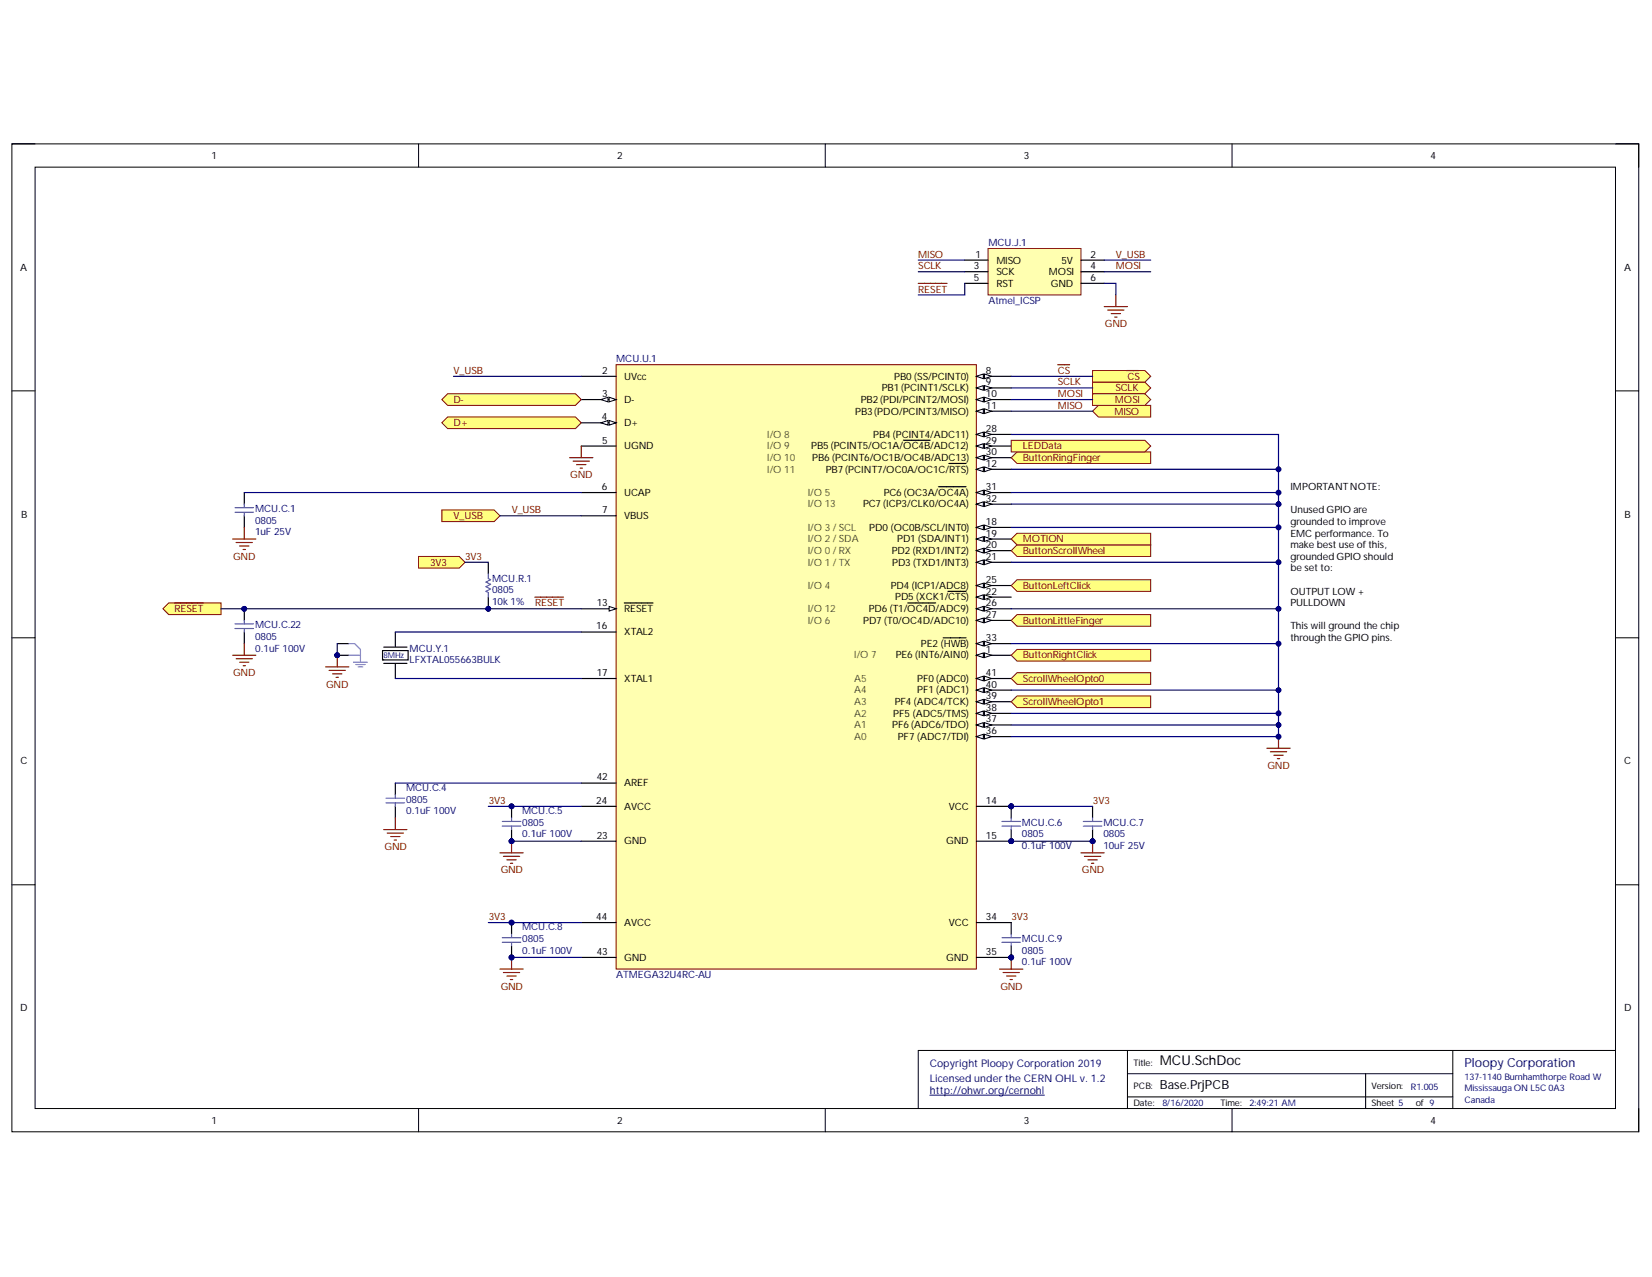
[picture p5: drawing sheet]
<svg xmlns="http://www.w3.org/2000/svg" width="279mm" height="216mm" viewBox="0 0 279 216" stroke-linecap="round" stroke-linejoin="round" font-family="sans-serif">
<path d="M2 24.3h275.2v167.1h-275.2z" fill="none" stroke="#000" stroke-width=".17"/>
<path d="M5.9 28.3h267.3v159.1h-267.3z" fill-rule="evenodd" fill="#fff"/>
<g fill="none" stroke="#000" stroke-width=".17">
<path d="M2 24.3h3.9M5.9 28.3h267.3v159.1h-267.3zM70.8 24.3v4M139.6 24.3v4M208.4 24.3v4M273.2 24.3h4v4M2 66.1h3.9M273.2 66.1h4M2 107.8h3.9M273.2 107.8h4M2 149.6h3.9M273.2 149.6h4"/>
<path d="M190.7 177.6v9.8M245.7 177.6v9.8M273.2 177.6h-117.9v9.8M70.8 187.4v4M139.6 187.4v4M190.7 181.5h55M190.7 185.5h55M208.4 187.4v4M231 181.5v5.9M277.2 187.4v4"/>
</g>
<path d="M157.3 185.2h19.3" fill="none" stroke="#000080" stroke-width=".17"/>
<circle cx="171" cy="136.3" r=".39" fill="#000080"/>
<circle cx="171" cy="136.3" r=".39" fill="none" stroke="#000080" stroke-width=".17"/>
<circle cx="171" cy="142.2" r=".39" fill="#000080"/>
<circle cx="171" cy="142.2" r=".39" fill="none" stroke="#000080" stroke-width=".17"/>
<circle cx="171" cy="161.9" r=".39" fill="#000080"/>
<circle cx="171" cy="161.9" r=".39" fill="none" stroke="#000080" stroke-width=".17"/>
<path d="M104.2 61.7h60.9v102.1h-60.9z" fill-rule="evenodd" fill="#ffffb0"/>
<path d="M104.2 61.7h60.9v102.1h-60.9z" fill="none" stroke="#800000" stroke-width=".17"/>
<path d="M165.1 110.8h5.9" fill="none" stroke="#000" stroke-width=".2"/>
<path d="M165.1 110.8l1.2-.4v.8z" fill="#f8fcff"/>
<path d="M165.1 110.8l1.2-.4v.8z" fill="none" stroke="#000" stroke-width=".17"/>
<path d="M166.5 110.4l1.2 .4-1.2 .4z" fill="#f8fcff"/>
<path d="M166.5 110.4l1.2 .4-1.2 .4z" fill="none" stroke="#000" stroke-width=".17"/>
<path d="M98.3 63.6h5.9M98.3 67.6h5.9" fill="none" stroke="#000" stroke-width=".2"/>
<path d="M103 67.2l1.2 .4-1.2 .3z" fill="#f8fcff"/>
<path d="M103 67.2l1.2 .4-1.2 .3z" fill="none" stroke="#000" stroke-width=".17"/>
<path d="M101.6 67.6l1.2-.4v.7z" fill="#f8fcff"/>
<path d="M101.6 67.6l1.2-.4v.7z" fill="none" stroke="#000" stroke-width=".17"/>
<path d="M98.3 71.5h5.9" fill="none" stroke="#000" stroke-width=".2"/>
<path d="M103 71.1l1.2 .4-1.2 .4z" fill="#f8fcff"/>
<path d="M103 71.1l1.2 .4-1.2 .4z" fill="none" stroke="#000" stroke-width=".17"/>
<path d="M101.6 71.5l1.2-.4v.8z" fill="#f8fcff"/>
<path d="M101.6 71.5l1.2-.4v.8z" fill="none" stroke="#000" stroke-width=".17"/>
<path d="M98.3 75.4h5.9M165.1 63.6h5.9M98.3 83.3h5.9M98.3 87.2h5.9" fill="none" stroke="#000" stroke-width=".2"/>
<path d="M165.1 63.6l1.2-.4v.8z" fill="#f8fcff"/>
<path d="M165.1 63.6l1.2-.4v.8z" fill="none" stroke="#000" stroke-width=".17"/>
<path d="M166.5 63.2l1.2 .4-1.2 .4z" fill="#f8fcff"/>
<path d="M166.5 63.2l1.2 .4-1.2 .4z" fill="none" stroke="#000" stroke-width=".17"/>
<path d="M165.1 65.6h5.9" fill="none" stroke="#000" stroke-width=".2"/>
<path d="M165.1 65.6l1.2-.4v.8z" fill="#f8fcff"/>
<path d="M165.1 65.6l1.2-.4v.8z" fill="none" stroke="#000" stroke-width=".17"/>
<path d="M166.5 65.2l1.2 .4-1.2 .4z" fill="#f8fcff"/>
<path d="M166.5 65.2l1.2 .4-1.2 .4z" fill="none" stroke="#000" stroke-width=".17"/>
<path d="M165.1 67.6h5.9" fill="none" stroke="#000" stroke-width=".2"/>
<path d="M165.1 67.6l1.2-.4v.7z" fill="#f8fcff"/>
<path d="M165.1 67.6l1.2-.4v.7z" fill="none" stroke="#000" stroke-width=".17"/>
<path d="M166.5 67.2l1.2 .4-1.2 .3z" fill="#f8fcff"/>
<path d="M166.5 67.2l1.2 .4-1.2 .3z" fill="none" stroke="#000" stroke-width=".17"/>
<path d="M165.1 69.5h5.9" fill="none" stroke="#000" stroke-width=".2"/>
<path d="M165.1 69.5l1.2-.4v.8z" fill="#f8fcff"/>
<path d="M165.1 69.5l1.2-.4v.8z" fill="none" stroke="#000" stroke-width=".17"/>
<path d="M166.5 69.1l1.2 .4-1.2 .4z" fill="#f8fcff"/>
<path d="M166.5 69.1l1.2 .4-1.2 .4z" fill="none" stroke="#000" stroke-width=".17"/>
<path d="M165.1 79.3h5.9" fill="none" stroke="#000" stroke-width=".2"/>
<path d="M165.1 79.3l1.2-.3v.7z" fill="#f8fcff"/>
<path d="M165.1 79.3l1.2-.3v.7z" fill="none" stroke="#000" stroke-width=".17"/>
<path d="M166.5 79l1.2 .3-1.2 .4z" fill="#f8fcff"/>
<path d="M166.5 79l1.2 .3-1.2 .4z" fill="none" stroke="#000" stroke-width=".17"/>
<path d="M160.5 78.4h2.9M98.3 102.9h5.9" fill="none" stroke="#000" stroke-width=".2"/>
<path d="M103 102.5l1.2 .4-1.2 .4z" fill="#f8fcff"/>
<path d="M103 102.5l1.2 .4-1.2 .4z" fill="none" stroke="#000" stroke-width=".17"/>
<path d="M105.6 101.9h4.8M165.1 136.3h5.9" fill="none" stroke="#000" stroke-width=".2"/>
<circle cx="171" cy="136.3" r=".39" fill="#000080"/>
<circle cx="171" cy="136.3" r=".39" fill="none" stroke="#000080" stroke-width=".17"/>
<path d="M165.1 142.2h5.9" fill="none" stroke="#000" stroke-width=".2"/>
<circle cx="171" cy="142.2" r=".39" fill="#000080"/>
<circle cx="171" cy="142.2" r=".39" fill="none" stroke="#000080" stroke-width=".17"/>
<path d="M165.1 89.2h5.9M98.3 106.9h5.9M98.3 114.7h5.9" fill="none" stroke="#000" stroke-width=".2"/>
<path d="M165.1 89.2l1.2-.4v.8z" fill="#f8fcff"/>
<path d="M165.1 89.2l1.2-.4v.8z" fill="none" stroke="#000" stroke-width=".17"/>
<path d="M166.5 88.8l1.2 .4-1.2 .4z" fill="#f8fcff"/>
<path d="M166.5 88.8l1.2 .4-1.2 .4z" fill="none" stroke="#000" stroke-width=".17"/>
<path d="M165.1 91.1h5.9" fill="none" stroke="#000" stroke-width=".2"/>
<path d="M165.1 91.1l1.2-.4v.8z" fill="#f8fcff"/>
<path d="M165.1 91.1l1.2-.4v.8z" fill="none" stroke="#000" stroke-width=".17"/>
<path d="M166.5 90.7l1.2 .4-1.2 .4z" fill="#f8fcff"/>
<path d="M166.5 90.7l1.2 .4-1.2 .4z" fill="none" stroke="#000" stroke-width=".17"/>
<path d="M165.1 93.1h5.9" fill="none" stroke="#000" stroke-width=".2"/>
<path d="M165.1 93.1l1.2-.4v.8z" fill="#f8fcff"/>
<path d="M165.1 93.1l1.2-.4v.8z" fill="none" stroke="#000" stroke-width=".17"/>
<path d="M166.5 92.7l1.2 .4-1.2 .4z" fill="#f8fcff"/>
<path d="M166.5 92.7l1.2 .4-1.2 .4z" fill="none" stroke="#000" stroke-width=".17"/>
<path d="M165.1 95.1h5.9" fill="none" stroke="#000" stroke-width=".2"/>
<path d="M165.1 95.1l1.2-.4v.8z" fill="#f8fcff"/>
<path d="M165.1 95.1l1.2-.4v.8z" fill="none" stroke="#000" stroke-width=".17"/>
<path d="M166.5 94.7l1.2 .4-1.2 .4z" fill="#f8fcff"/>
<path d="M166.5 94.7l1.2 .4-1.2 .4z" fill="none" stroke="#000" stroke-width=".17"/>
<path d="M165.1 101h5.9" fill="none" stroke="#000" stroke-width=".2"/>
<path d="M165.1 101l1.2-.4v.8z" fill="#f8fcff"/>
<path d="M165.1 101l1.2-.4v.8z" fill="none" stroke="#000" stroke-width=".17"/>
<path d="M166.5 100.6l1.2 .4-1.2 .4z" fill="#f8fcff"/>
<path d="M166.5 100.6l1.2 .4-1.2 .4z" fill="none" stroke="#000" stroke-width=".17"/>
<path d="M160.3 100h3.1M165.1 99h5.9M98.3 136.3h5.9M98.3 142.2h5.9" fill="none" stroke="#000" stroke-width=".2"/>
<path d="M165.1 99l1.2-.4v.8z" fill="#f8fcff"/>
<path d="M165.1 99l1.2-.4v.8z" fill="none" stroke="#000" stroke-width=".17"/>
<path d="M166.5 98.6l1.2 .4-1.2 .4z" fill="#f8fcff"/>
<path d="M166.5 98.6l1.2 .4-1.2 .4z" fill="none" stroke="#000" stroke-width=".17"/>
<path d="M165.1 102.9h5.9" fill="none" stroke="#000" stroke-width=".2"/>
<path d="M165.1 102.9l1.2-.4v.8z" fill="#f8fcff"/>
<path d="M165.1 102.9l1.2-.4v.8z" fill="none" stroke="#000" stroke-width=".17"/>
<path d="M166.5 102.5l1.2 .4-1.2 .4z" fill="#f8fcff"/>
<path d="M166.5 102.5l1.2 .4-1.2 .4z" fill="none" stroke="#000" stroke-width=".17"/>
<path d="M153.5 101.9h4.8M165.1 104.9h5.9" fill="none" stroke="#000" stroke-width=".2"/>
<path d="M165.1 104.9l1.2-.4v.8z" fill="#f8fcff"/>
<path d="M165.1 104.9l1.2-.4v.8z" fill="none" stroke="#000" stroke-width=".17"/>
<path d="M166.5 104.5l1.2 .4-1.2 .4z" fill="#f8fcff"/>
<path d="M166.5 104.5l1.2 .4-1.2 .4z" fill="none" stroke="#000" stroke-width=".17"/>
<path d="M165.1 73.4h5.9" fill="none" stroke="#000" stroke-width=".2"/>
<path d="M165.1 73.4l1.2-.3v.7z" fill="#f8fcff"/>
<path d="M165.1 73.4l1.2-.3v.7z" fill="none" stroke="#000" stroke-width=".17"/>
<path d="M166.5 73.1l1.2 .3-1.2 .4z" fill="#f8fcff"/>
<path d="M166.5 73.1l1.2 .3-1.2 .4z" fill="none" stroke="#000" stroke-width=".17"/>
<path d="M165.1 75.4h5.9" fill="none" stroke="#000" stroke-width=".2"/>
<path d="M165.1 75.4l1.2-.4v.8z" fill="#f8fcff"/>
<path d="M165.1 75.4l1.2-.4v.8z" fill="none" stroke="#000" stroke-width=".17"/>
<path d="M166.5 75l1.2 .4-1.2 .4z" fill="#f8fcff"/>
<path d="M166.5 75l1.2 .4-1.2 .4z" fill="none" stroke="#000" stroke-width=".17"/>
<path d="M152.8 74.4h4.5M165.1 77.4h5.9" fill="none" stroke="#000" stroke-width=".2"/>
<path d="M165.1 77.4l1.2-.4v.8z" fill="#f8fcff"/>
<path d="M165.1 77.4l1.2-.4v.8z" fill="none" stroke="#000" stroke-width=".17"/>
<path d="M166.5 77l1.2 .4-1.2 .4z" fill="#f8fcff"/>
<path d="M166.5 77l1.2 .4-1.2 .4z" fill="none" stroke="#000" stroke-width=".17"/>
<path d="M165.1 83.3h5.9" fill="none" stroke="#000" stroke-width=".2"/>
<path d="M165.1 83.3l1.2-.4v.8z" fill="#f8fcff"/>
<path d="M165.1 83.3l1.2-.4v.8z" fill="none" stroke="#000" stroke-width=".17"/>
<path d="M166.5 82.9l1.2 .4-1.2 .4z" fill="#f8fcff"/>
<path d="M166.5 82.9l1.2 .4-1.2 .4z" fill="none" stroke="#000" stroke-width=".17"/>
<path d="M158.7 82.3h4.7M165.1 85.2h5.9" fill="none" stroke="#000" stroke-width=".2"/>
<path d="M165.1 85.2l1.2-.4v.8z" fill="#f8fcff"/>
<path d="M165.1 85.2l1.2-.4v.8z" fill="none" stroke="#000" stroke-width=".17"/>
<path d="M166.5 84.8l1.2 .4-1.2 .4z" fill="#f8fcff"/>
<path d="M166.5 84.8l1.2 .4-1.2 .4z" fill="none" stroke="#000" stroke-width=".17"/>
<path d="M165.1 108.8h5.9" fill="none" stroke="#000" stroke-width=".2"/>
<path d="M165.1 108.8l1.2-.4v.8z" fill="#f8fcff"/>
<path d="M165.1 108.8l1.2-.4v.8z" fill="none" stroke="#000" stroke-width=".17"/>
<path d="M166.5 108.4l1.2 .4-1.2 .4z" fill="#f8fcff"/>
<path d="M166.5 108.4l1.2 .4-1.2 .4z" fill="none" stroke="#000" stroke-width=".17"/>
<path d="M159.5 107.8h3.9M165.1 156h5.9M165.1 161.9h5.9" fill="none" stroke="#000" stroke-width=".2"/>
<circle cx="171" cy="161.9" r=".39" fill="#000080"/>
<circle cx="171" cy="161.9" r=".39" fill="none" stroke="#000080" stroke-width=".17"/>
<path d="M165.1 124.5h5.9" fill="none" stroke="#000" stroke-width=".2"/>
<path d="M165.1 124.5l1.2-.4v.8z" fill="#f8fcff"/>
<path d="M165.1 124.5l1.2-.4v.8z" fill="none" stroke="#000" stroke-width=".17"/>
<path d="M166.5 124.1l1.2 .4-1.2 .4z" fill="#f8fcff"/>
<path d="M166.5 124.1l1.2 .4-1.2 .4z" fill="none" stroke="#000" stroke-width=".17"/>
<path d="M165.1 122.6h5.9" fill="none" stroke="#000" stroke-width=".2"/>
<path d="M165.1 122.6l1.2-.4v.8z" fill="#f8fcff"/>
<path d="M165.1 122.6l1.2-.4v.8z" fill="none" stroke="#000" stroke-width=".17"/>
<path d="M166.5 122.2l1.2 .4-1.2 .4z" fill="#f8fcff"/>
<path d="M166.5 122.2l1.2 .4-1.2 .4z" fill="none" stroke="#000" stroke-width=".17"/>
<path d="M165.1 120.6h5.9" fill="none" stroke="#000" stroke-width=".2"/>
<path d="M165.1 120.6l1.2-.4v.8z" fill="#f8fcff"/>
<path d="M165.1 120.6l1.2-.4v.8z" fill="none" stroke="#000" stroke-width=".17"/>
<path d="M166.5 120.2l1.2 .4-1.2 .4z" fill="#f8fcff"/>
<path d="M166.5 120.2l1.2 .4-1.2 .4z" fill="none" stroke="#000" stroke-width=".17"/>
<path d="M165.1 118.6h5.9" fill="none" stroke="#000" stroke-width=".2"/>
<path d="M165.1 118.6l1.2-.3v.7z" fill="#f8fcff"/>
<path d="M165.1 118.6l1.2-.3v.7z" fill="none" stroke="#000" stroke-width=".17"/>
<path d="M166.5 118.3l1.2 .3-1.2 .4z" fill="#f8fcff"/>
<path d="M166.5 118.3l1.2 .3-1.2 .4z" fill="none" stroke="#000" stroke-width=".17"/>
<path d="M165.1 116.7h5.9" fill="none" stroke="#000" stroke-width=".2"/>
<path d="M165.1 116.7l1.2-.4v.8z" fill="#f8fcff"/>
<path d="M165.1 116.7l1.2-.4v.8z" fill="none" stroke="#000" stroke-width=".17"/>
<path d="M166.5 116.3l1.2 .4-1.2 .4z" fill="#f8fcff"/>
<path d="M166.5 116.3l1.2 .4-1.2 .4z" fill="none" stroke="#000" stroke-width=".17"/>
<path d="M165.1 114.7h5.9" fill="none" stroke="#000" stroke-width=".2"/>
<path d="M165.1 114.7l1.2-.4v.8z" fill="#f8fcff"/>
<path d="M165.1 114.7l1.2-.4v.8z" fill="none" stroke="#000" stroke-width=".17"/>
<path d="M166.5 114.3l1.2 .4-1.2 .4z" fill="#f8fcff"/>
<path d="M166.5 114.3l1.2 .4-1.2 .4z" fill="none" stroke="#000" stroke-width=".17"/>
<path d="M98.3 132.4h5.9M98.3 156h5.9M98.3 161.9h5.9" fill="none" stroke="#000" stroke-width=".2"/>
<path d="M167.1 42h15.7v7.9h-15.7z" fill-rule="evenodd" fill="#ffffb0"/>
<path d="M167.1 42h15.7v7.9h-15.7z" fill="none" stroke="#800000" stroke-width=".17"/>
<path d="M163.2 44h3.9M163.2 45.9h3.9M163.2 47.9h3.9M182.8 44h4M182.8 45.9h4M182.8 47.9h4" fill="none" stroke="#000" stroke-width=".2"/>
<path d="M74.7 67.6l1-1h21.6l1 1-1 .9h-21.6z" fill-rule="evenodd" fill="#ffff80"/>
<path d="M74.7 67.6l1-1h21.6l1 1-1 .9h-21.6z" fill="none" stroke="#800000" stroke-width=".17"/>
<path d="M171 114.7l1-1h22.6v2h-22.6z" fill-rule="evenodd" fill="#ffff80"/>
<path d="M171 114.7l1-1h22.6v2h-22.6z" fill="none" stroke="#800000" stroke-width=".17"/>
<path d="M155.3 47.9h4.9M186.8 51.8h3.9M187.3 52.4h2.8M187.9 53h1.6M188.5 53.6h.4M188.7 49.9v1.9M96.3 77.4h4M96.9 78h2.8M97.5 78.6h1.6M98.1 79.1h.4M98.3 75.4v2" fill="none" stroke="#800000" stroke-width=".2"/>
<path d="M74.7 71.5l1-1h21.6l1 1-1 1h-21.6z" fill-rule="evenodd" fill="#ffff80"/>
<path d="M74.7 71.5l1-1h21.6l1 1-1 1h-21.6z" fill="none" stroke="#800000" stroke-width=".17"/>
<path d="M41.3 83.3v1.9M41.3 87.2v2" fill="none" stroke="#000" stroke-width=".2"/>
<path d="M39.7 86.6h3.2M39.7 85.8h3.2M41.3 85.2v.6M41.3 86.6v.6" fill="none" stroke="#009cca" stroke-width=".2"/>
<path d="M39.3 91.1h4M39.9 91.7h2.8M40.5 92.3h1.6M41.1 92.9h.4M41.3 89.2v1.9" fill="none" stroke="#800000" stroke-width=".2"/>
<path d="M74.7 86.2h8.9l1 1-1 1h-8.9z" fill-rule="evenodd" fill="#ffff80"/>
<path d="M74.7 86.2h8.9l1 1-1 1h-8.9z" fill="none" stroke="#800000" stroke-width=".17"/>
<path d="M184.8 64.6h8.8l1 1-1 1h-8.8z" fill-rule="evenodd" fill="#ffff80"/>
<path d="M184.8 64.6h8.8l1 1-1 1h-8.8z" fill="none" stroke="#800000" stroke-width=".17"/>
<path d="M184.8 69.5l1-1h8.8v2h-8.8z" fill-rule="evenodd" fill="#ffff80"/>
<path d="M184.8 69.5l1-1h8.8v2h-8.8z" fill="none" stroke="#800000" stroke-width=".17"/>
<path d="M184.8 62.6h8.8l1 1-1 1h-8.8z" fill-rule="evenodd" fill="#ffff80"/>
<path d="M184.8 62.6h8.8l1 1-1 1h-8.8z" fill="none" stroke="#800000" stroke-width=".17"/>
<path d="M190.5 62.6h2.1" fill="none" stroke="#800000" stroke-width=".2"/>
<path d="M184.8 66.6h8.8l1 1-1 .9h-8.8z" fill-rule="evenodd" fill="#ffff80"/>
<path d="M184.8 66.6h8.8l1 1-1 .9h-8.8z" fill="none" stroke="#800000" stroke-width=".17"/>
<path d="M178.9 61.7h2" fill="none" stroke="#800000" stroke-width=".2"/>
<circle cx="82.6" cy="102.9" r=".39" fill="#000080"/>
<circle cx="82.6" cy="102.9" r=".39" fill="none" stroke="#000080" stroke-width=".17"/>
<path d="M82.6 101v1.9" fill="none" stroke="#000" stroke-width=".2"/>
<circle cx="82.6" cy="102.9" r=".39" fill="#000080"/>
<circle cx="82.6" cy="102.9" r=".39" fill="none" stroke="#000080" stroke-width=".17"/>
<path d="M82.6 95.1v1.9" fill="none" stroke="#000" stroke-width=".2"/>
<path d="M82.6 97v.8l.4 .2-.8 .4 .8 .4-.8 .4 .8 .4-.8 .4 .4 .2v.8" fill="none" stroke="#009cca" stroke-width=".2"/>
<path d="M55.1 112.7h3.9M55.7 113.3h2.7M56.2 113.9h1.6M56.8 114.5h.4M57 110.8v1.9M90.4 101h4.9" fill="none" stroke="#800000" stroke-width=".2"/>
<circle cx="57" cy="110.8" r=".39" fill="#000080"/>
<circle cx="57" cy="110.8" r=".39" fill="none" stroke="#000080" stroke-width=".17"/>
<circle cx="57" cy="110.8" r=".39" fill="#000080"/>
<circle cx="57" cy="110.8" r=".39" fill="none" stroke="#000080" stroke-width=".17"/>
<path d="M57 110.8h2M64.7 110h4.3v1.6h-4.3zM64.9 109.4h3.9M64.9 112.2h3.9M66.9 106.9v2.4M66.9 112.3v2.4" fill="none" stroke="#000" stroke-width=".2"/>
<circle cx="57" cy="110.8" r=".39" fill="#000080"/>
<circle cx="57" cy="110.8" r=".39" fill="none" stroke="#000080" stroke-width=".17"/>
<path d="M57 108.8h2" fill="none" stroke="#000" stroke-width=".2"/>
<path d="M59 110.8h2M59 108.8h1l1 1v2.2M59.8 112h2.3M60.2 112.4h1.6M60.6 112.7h.8" fill="none" stroke="#4a86e8" stroke-width=".2"/>
<circle cx="171" cy="136.3" r=".39" fill="#000080"/>
<circle cx="171" cy="136.3" r=".39" fill="none" stroke="#000080" stroke-width=".17"/>
<circle cx="171" cy="142.2" r=".39" fill="#000080"/>
<circle cx="171" cy="142.2" r=".39" fill="none" stroke="#000080" stroke-width=".17"/>
<path d="M171 136.3v2" fill="none" stroke="#000" stroke-width=".2"/>
<circle cx="171" cy="136.3" r=".39" fill="#000080"/>
<circle cx="171" cy="136.3" r=".39" fill="none" stroke="#000080" stroke-width=".17"/>
<path d="M171 140.3v1.9" fill="none" stroke="#000" stroke-width=".2"/>
<circle cx="171" cy="142.2" r=".39" fill="#000080"/>
<circle cx="171" cy="142.2" r=".39" fill="none" stroke="#000080" stroke-width=".17"/>
<path d="M169.5 139.7h3.1M169.5 138.9h3.1M171 138.3v.6M171 139.7v.6" fill="none" stroke="#009cca" stroke-width=".2"/>
<circle cx="184.8" cy="142.2" r=".39" fill="#000080"/>
<circle cx="184.8" cy="142.2" r=".39" fill="none" stroke="#000080" stroke-width=".17"/>
<path d="M184.8 136.3v2M184.8 140.3v1.9" fill="none" stroke="#000" stroke-width=".2"/>
<circle cx="184.8" cy="142.2" r=".39" fill="#000080"/>
<circle cx="184.8" cy="142.2" r=".39" fill="none" stroke="#000080" stroke-width=".17"/>
<path d="M183.2 139.7h3.2M183.2 138.9h3.2M184.8 138.3v.6M184.8 139.7v.6" fill="none" stroke="#009cca" stroke-width=".2"/>
<path d="M182.8 144.2h4M183.4 144.8h2.8M184 145.4h1.6M184.6 146h.4M184.8 142.2v2" fill="none" stroke="#800000" stroke-width=".2"/>
<circle cx="184.8" cy="142.2" r=".39" fill="#000080"/>
<circle cx="184.8" cy="142.2" r=".39" fill="none" stroke="#000080" stroke-width=".17"/>
<path d="M84.6 163.8h3.9M85.1 164.4h2.8M85.7 165h1.6M86.3 165.6h.4M86.5 161.9v1.9" fill="none" stroke="#800000" stroke-width=".2"/>
<circle cx="86.5" cy="161.9" r=".39" fill="#000080"/>
<circle cx="86.5" cy="161.9" r=".39" fill="none" stroke="#000080" stroke-width=".17"/>
<circle cx="86.5" cy="136.3" r=".39" fill="#000080"/>
<circle cx="86.5" cy="136.3" r=".39" fill="none" stroke="#000080" stroke-width=".17"/>
<circle cx="86.5" cy="142.2" r=".39" fill="#000080"/>
<circle cx="86.5" cy="142.2" r=".39" fill="none" stroke="#000080" stroke-width=".17"/>
<path d="M86.5 136.3v2" fill="none" stroke="#000" stroke-width=".2"/>
<circle cx="86.5" cy="136.3" r=".39" fill="#000080"/>
<circle cx="86.5" cy="136.3" r=".39" fill="none" stroke="#000080" stroke-width=".17"/>
<path d="M86.5 140.3v1.9" fill="none" stroke="#000" stroke-width=".2"/>
<circle cx="86.5" cy="142.2" r=".39" fill="#000080"/>
<circle cx="86.5" cy="142.2" r=".39" fill="none" stroke="#000080" stroke-width=".17"/>
<path d="M84.9 139.7h3.2M84.9 138.9h3.2M86.5 138.3v.6M86.5 139.7v.6" fill="none" stroke="#009cca" stroke-width=".2"/>
<path d="M84.6 144.2h3.9M85.1 144.8h2.8M85.7 145.4h1.6M86.3 146h.4M86.5 142.2v2" fill="none" stroke="#800000" stroke-width=".2"/>
<circle cx="86.5" cy="142.2" r=".39" fill="#000080"/>
<circle cx="86.5" cy="142.2" r=".39" fill="none" stroke="#000080" stroke-width=".17"/>
<circle cx="86.5" cy="156" r=".39" fill="#000080"/>
<circle cx="86.5" cy="156" r=".39" fill="none" stroke="#000080" stroke-width=".17"/>
<circle cx="86.5" cy="161.9" r=".39" fill="#000080"/>
<circle cx="86.5" cy="161.9" r=".39" fill="none" stroke="#000080" stroke-width=".17"/>
<path d="M86.5 156v1.9" fill="none" stroke="#000" stroke-width=".2"/>
<circle cx="86.5" cy="156" r=".39" fill="#000080"/>
<circle cx="86.5" cy="156" r=".39" fill="none" stroke="#000080" stroke-width=".17"/>
<path d="M86.5 159.9v2" fill="none" stroke="#000" stroke-width=".2"/>
<circle cx="86.5" cy="161.9" r=".39" fill="#000080"/>
<circle cx="86.5" cy="161.9" r=".39" fill="none" stroke="#000080" stroke-width=".17"/>
<path d="M84.9 159.3h3.2M84.9 158.5h3.2M86.5 157.9v.6M86.5 159.3v.6" fill="none" stroke="#009cca" stroke-width=".2"/>
<path d="M169.1 163.8h3.9M169.7 164.4h2.7M170.2 165h1.6M170.8 165.6h.4M171 161.9v1.9" fill="none" stroke="#800000" stroke-width=".2"/>
<circle cx="171" cy="161.9" r=".39" fill="#000080"/>
<circle cx="171" cy="161.9" r=".39" fill="none" stroke="#000080" stroke-width=".17"/>
<circle cx="171" cy="161.9" r=".39" fill="#000080"/>
<circle cx="171" cy="161.9" r=".39" fill="none" stroke="#000080" stroke-width=".17"/>
<path d="M171 156v1.9M171 159.9v2" fill="none" stroke="#000" stroke-width=".2"/>
<circle cx="171" cy="161.9" r=".39" fill="#000080"/>
<circle cx="171" cy="161.9" r=".39" fill="none" stroke="#000080" stroke-width=".17"/>
<path d="M65.3 135.7h3.1M65.3 135h3.1M66.9 134.4v.6M66.9 135.7v.6M169.5 159.3h3.1M169.5 158.5h3.1M171 157.9v.6M171 159.3v.6" fill="none" stroke="#009cca" stroke-width=".2"/>
<path d="M66.9 132.4v2M66.9 136.3v2" fill="none" stroke="#000" stroke-width=".2"/>
<path d="M66.9 138.3v2M64.9 140.3h3.9M65.5 140.8h2.7M66.1 141.4h1.5M66.7 142h.4" fill="none" stroke="#800000" stroke-width=".2"/>
<path d="M218.2 81.3h19.7v33.4h-19.7z" fill-rule="evenodd" fill="#fff"/>
<path d="M218.2 81.3h19.7v33.4h-19.7z" fill="none" stroke="#fff" stroke-width=".17"/>
<path d="M171 93.1l1-1h22.6v2h-22.6z" fill-rule="evenodd" fill="#ffff80"/>
<path d="M171 93.1l1-1h22.6v2h-22.6z" fill="none" stroke="#800000" stroke-width=".17"/>
<path d="M171 99l1-1h22.6v2h-22.6z" fill-rule="evenodd" fill="#ffff80"/>
<path d="M171 99l1-1h22.6v2h-22.6z" fill="none" stroke="#800000" stroke-width=".17"/>
<path d="M171 118.6l1-.9h22.6v1.9h-22.6z" fill-rule="evenodd" fill="#ffff80"/>
<path d="M171 118.6l1-.9h22.6v1.9h-22.6z" fill="none" stroke="#800000" stroke-width=".17"/>
<path d="M70.8 94.1h6.9l1 1-1 .9h-6.9z" fill-rule="evenodd" fill="#ffff80"/>
<path d="M70.8 94.1h6.9l1 1-1 .9h-6.9z" fill="none" stroke="#800000" stroke-width=".17"/>
<path d="M214.3 126.5h3.9M214.9 127.1h2.7M215.4 127.7h1.6M216 128.3h.4M216.2 124.5v2" fill="none" stroke="#800000" stroke-width=".2"/>
<circle cx="216.2" cy="124.5" r=".39" fill="#000080"/>
<circle cx="216.2" cy="124.5" r=".39" fill="none" stroke="#000080" stroke-width=".17"/>
<path d="M171 104.9l1-1h22.6v2h-22.6z" fill-rule="evenodd" fill="#ffff80"/>
<path d="M171 104.9l1-1h22.6v2h-22.6z" fill="none" stroke="#800000" stroke-width=".17"/>
<path d="M171 110.8l1-1h22.6v2h-22.6z" fill-rule="evenodd" fill="#ffff80"/>
<path d="M171 110.8l1-1h22.6v2h-22.6z" fill="none" stroke="#800000" stroke-width=".17"/>
<path d="M28.5 101.9h8.9v2h-8.9l-.9-1z" fill-rule="evenodd" fill="#ffff80"/>
<path d="M28.5 101.9h8.9v2h-8.9l-.9-1z" fill="none" stroke="#800000" stroke-width=".17"/>
<path d="M29.5 101.9h4.9" fill="none" stroke="#800000" stroke-width=".2"/>
<circle cx="41.3" cy="102.9" r=".39" fill="#000080"/>
<circle cx="41.3" cy="102.9" r=".39" fill="none" stroke="#000080" stroke-width=".17"/>
<path d="M41.3 102.9v2" fill="none" stroke="#000" stroke-width=".2"/>
<circle cx="41.3" cy="102.9" r=".39" fill="#000080"/>
<circle cx="41.3" cy="102.9" r=".39" fill="none" stroke="#000080" stroke-width=".17"/>
<path d="M41.3 106.9v1.9" fill="none" stroke="#000" stroke-width=".2"/>
<path d="M39.7 106.3h3.2M39.7 105.5h3.2M41.3 104.9v.6M41.3 106.3v.6" fill="none" stroke="#009cca" stroke-width=".2"/>
<path d="M39.3 110.8h4M39.9 111.4h2.8M40.5 112h1.6M41.1 112.6h.4M41.3 108.8v2" fill="none" stroke="#800000" stroke-width=".2"/>
<path d="M171 91.1l1-.9h22.6v1.9h-22.6z" fill-rule="evenodd" fill="#ffff80"/>
<path d="M171 91.1l1-.9h22.6v1.9h-22.6z" fill="none" stroke="#800000" stroke-width=".17"/>
<g fill="none" stroke="#000080" stroke-width=".2">
<path d="M155.3 44h7.9M155.3 45.9h7.9M163.2 47.9v2h-7.9M186.8 47.9h1.9v2M186.8 44h7.8M186.8 45.9h7.8M76.7 63.6h21.6M171 63.6h13.8M171 65.6h13.8M171 67.6h13.8M171 69.5h13.8M41.3 83.3h57"/>
<path d="M78.7 95.1h3.9M84.6 87.2h13.7M37.4 102.9h60.9"/>
</g>
<circle cx="82.6" cy="102.9" r=".39" fill="#000080"/>
<circle cx="82.6" cy="102.9" r=".39" fill="none" stroke="#000080" stroke-width=".17"/>
<circle cx="41.3" cy="102.9" r=".39" fill="#000080"/>
<circle cx="41.3" cy="102.9" r=".39" fill="none" stroke="#000080" stroke-width=".17"/>
<path d="M57 108.8v2" fill="none" stroke="#000080" stroke-width=".2"/>
<circle cx="57" cy="110.8" r=".39" fill="#000080"/>
<circle cx="57" cy="110.8" r=".39" fill="none" stroke="#000080" stroke-width=".17"/>
<path d="M171 142.2h13.8" fill="none" stroke="#000080" stroke-width=".2"/>
<circle cx="184.8" cy="142.2" r=".39" fill="#000080"/>
<circle cx="184.8" cy="142.2" r=".39" fill="none" stroke="#000080" stroke-width=".17"/>
<circle cx="171" cy="142.2" r=".39" fill="#000080"/>
<circle cx="171" cy="142.2" r=".39" fill="none" stroke="#000080" stroke-width=".17"/>
<path d="M171 136.3h13.8" fill="none" stroke="#000080" stroke-width=".2"/>
<circle cx="171" cy="136.3" r=".39" fill="#000080"/>
<circle cx="171" cy="136.3" r=".39" fill="none" stroke="#000080" stroke-width=".17"/>
<path d="M82.6 136.3h15.7" fill="none" stroke="#000080" stroke-width=".2"/>
<circle cx="86.5" cy="136.3" r=".39" fill="#000080"/>
<circle cx="86.5" cy="136.3" r=".39" fill="none" stroke="#000080" stroke-width=".17"/>
<path d="M86.5 142.2h11.8" fill="none" stroke="#000080" stroke-width=".2"/>
<circle cx="86.5" cy="142.2" r=".39" fill="#000080"/>
<circle cx="86.5" cy="142.2" r=".39" fill="none" stroke="#000080" stroke-width=".17"/>
<path d="M82.6 156h15.7" fill="none" stroke="#000080" stroke-width=".2"/>
<circle cx="86.5" cy="156" r=".39" fill="#000080"/>
<circle cx="86.5" cy="156" r=".39" fill="none" stroke="#000080" stroke-width=".17"/>
<path d="M86.5 161.9h11.8" fill="none" stroke="#000080" stroke-width=".2"/>
<circle cx="86.5" cy="161.9" r=".39" fill="#000080"/>
<circle cx="86.5" cy="161.9" r=".39" fill="none" stroke="#000080" stroke-width=".17"/>
<path d="M66.9 114.7h31.4M66.9 106.9h31.4M66.9 132.4h31.4M171 122.6h45.2" fill="none" stroke="#000080" stroke-width=".2"/>
<circle cx="216.2" cy="122.6" r=".39" fill="#000080"/>
<circle cx="216.2" cy="122.6" r=".39" fill="none" stroke="#000080" stroke-width=".17"/>
<path d="M171 120.6h45.2" fill="none" stroke="#000080" stroke-width=".2"/>
<circle cx="216.2" cy="120.6" r=".39" fill="#000080"/>
<circle cx="216.2" cy="120.6" r=".39" fill="none" stroke="#000080" stroke-width=".17"/>
<path d="M171 116.7h45.2" fill="none" stroke="#000080" stroke-width=".2"/>
<circle cx="216.2" cy="116.7" r=".39" fill="#000080"/>
<circle cx="216.2" cy="116.7" r=".39" fill="none" stroke="#000080" stroke-width=".17"/>
<path d="M171 108.8h45.2" fill="none" stroke="#000080" stroke-width=".2"/>
<circle cx="216.2" cy="108.8" r=".39" fill="#000080"/>
<circle cx="216.2" cy="108.8" r=".39" fill="none" stroke="#000080" stroke-width=".17"/>
<path d="M171 102.9h45.2" fill="none" stroke="#000080" stroke-width=".2"/>
<circle cx="216.2" cy="102.9" r=".39" fill="#000080"/>
<circle cx="216.2" cy="102.9" r=".39" fill="none" stroke="#000080" stroke-width=".17"/>
<path d="M171 95.1h45.2" fill="none" stroke="#000080" stroke-width=".2"/>
<circle cx="216.2" cy="95.1" r=".39" fill="#000080"/>
<circle cx="216.2" cy="95.1" r=".39" fill="none" stroke="#000080" stroke-width=".17"/>
<path d="M171 85.2h45.2" fill="none" stroke="#000080" stroke-width=".2"/>
<circle cx="216.2" cy="85.2" r=".39" fill="#000080"/>
<circle cx="216.2" cy="85.2" r=".39" fill="none" stroke="#000080" stroke-width=".17"/>
<path d="M171 73.5h45.2v5.8h-45.2" fill="none" stroke="#000080" stroke-width=".2"/>
<circle cx="216.2" cy="79.3" r=".39" fill="#000080"/>
<circle cx="216.2" cy="79.3" r=".39" fill="none" stroke="#000080" stroke-width=".17"/>
<path d="M216.2 79.3v4" fill="none" stroke="#000080" stroke-width=".2"/>
<circle cx="216.2" cy="83.3" r=".39" fill="#000080"/>
<circle cx="216.2" cy="83.3" r=".39" fill="none" stroke="#000080" stroke-width=".17"/>
<circle cx="216.2" cy="79.3" r=".39" fill="#000080"/>
<circle cx="216.2" cy="79.3" r=".39" fill="none" stroke="#000080" stroke-width=".17"/>
<path d="M171 83.3h45.2v1.9" fill="none" stroke="#000080" stroke-width=".2"/>
<circle cx="216.2" cy="83.3" r=".39" fill="#000080"/>
<circle cx="216.2" cy="83.3" r=".39" fill="none" stroke="#000080" stroke-width=".17"/>
<circle cx="216.2" cy="85.2" r=".39" fill="#000080"/>
<circle cx="216.2" cy="85.2" r=".39" fill="none" stroke="#000080" stroke-width=".17"/>
<path d="M171 89.2h45.2" fill="none" stroke="#000080" stroke-width=".2"/>
<circle cx="216.2" cy="89.2" r=".39" fill="#000080"/>
<circle cx="216.2" cy="89.2" r=".39" fill="none" stroke="#000080" stroke-width=".17"/>
<path d="M171 77.4l1-1h22.6v2h-22.6z" fill-rule="evenodd" fill="#ffff80"/>
<path d="M171 77.4l1-1h22.6v2h-22.6z" fill="none" stroke="#800000" stroke-width=".17"/>
<path d="M171 74.4h22.6l1 1-1 1h-22.6z" fill-rule="evenodd" fill="#ffff80"/>
<path d="M171 74.4h22.6l1 1-1 1h-22.6z" fill="none" stroke="#800000" stroke-width=".17"/>
<path d="M216.2 85.2v39.3h-45.2" fill="none" stroke="#000080" stroke-width=".2"/>
<circle cx="216.2" cy="124.5" r=".39" fill="#000080"/>
<circle cx="216.2" cy="124.5" r=".39" fill="none" stroke="#000080" stroke-width=".17"/>
<circle cx="216.2" cy="122.6" r=".39" fill="#000080"/>
<circle cx="216.2" cy="122.6" r=".39" fill="none" stroke="#000080" stroke-width=".17"/>
<circle cx="216.2" cy="120.6" r=".39" fill="#000080"/>
<circle cx="216.2" cy="120.6" r=".39" fill="none" stroke="#000080" stroke-width=".17"/>
<circle cx="216.2" cy="116.7" r=".39" fill="#000080"/>
<circle cx="216.2" cy="116.7" r=".39" fill="none" stroke="#000080" stroke-width=".17"/>
<circle cx="216.2" cy="108.8" r=".39" fill="#000080"/>
<circle cx="216.2" cy="108.8" r=".39" fill="none" stroke="#000080" stroke-width=".17"/>
<circle cx="216.2" cy="102.9" r=".39" fill="#000080"/>
<circle cx="216.2" cy="102.9" r=".39" fill="none" stroke="#000080" stroke-width=".17"/>
<circle cx="216.2" cy="95.1" r=".39" fill="#000080"/>
<circle cx="216.2" cy="95.1" r=".39" fill="none" stroke="#000080" stroke-width=".17"/>
<circle cx="216.2" cy="89.2" r=".39" fill="#000080"/>
<circle cx="216.2" cy="89.2" r=".39" fill="none" stroke="#000080" stroke-width=".17"/>
<circle cx="216.2" cy="85.2" r=".39" fill="#000080"/>
<circle cx="216.2" cy="85.2" r=".39" fill="none" stroke="#000080" stroke-width=".17"/>
<text font-size="2.3" x="196.2" y="180.1">MCU.SchDoc</text>
<text font-size="2.1" x="196.2" y="184">Base.PrjPCB</text>
<text font-size="2.1" fill="#000080" x="247.7" y="180.3">Ploopy Corporation</text>
<g font-size="1.8" fill="#000080">
<text x="157.3" y="180.4">Copyright Ploopy Corporation 2019</text>
<text x="157.3" y="182.9">Licensed under the CERN OHL v. 1.2</text>
<text x="157.3" y="185">http://ohwr.org/cernohl</text>
</g>
<g font-size="1.7">
<text x="35.8" y="26.8">1</text>
<text x="104.4" y="26.8">2</text>
<text x="173.2" y="26.8">3</text>
<text x="241.9" y="26.8">4</text>
<text x="3.4" y="45.8">A</text>
<text x="164.7" y="45.5">3</text>
<text x="164.7" y="47.4">5</text>
<text x="165" y="43.6">1</text>
<text x="168.5" y="44.6">MISO</text>
<text x="168.5" y="46.5">SCK</text>
<text x="177.4" y="46.5">MOSI</text>
<text x="179.5" y="44.6">5V</text>
<text x="184.4" y="43.6">2</text>
<text x="184.4" y="45.5">4</text>
<text x="184.4" y="47.4">6</text>
<text x="274.7" y="45.8">A</text>
<text x="168.5" y="48.5">RST</text>
<text x="177.7" y="48.5">GND</text>
<text x="101.9" y="63.2">2</text>
<text x="105.6" y="64.2">UVcc</text>
<text x="151.3" y="64.2">PB0(SS/PCINT0)</text>
<text x="166.7" y="63.2">8</text>
<text x="166.7" y="65.1">9</text>
<text x="101.8" y="71">4</text>
<text x="101.9" y="67.2">3</text>
<text x="105.6" y="68.1">D-</text>
<text x="144.7" y="70.1">PB3(PDO/PCINT3/MISO)</text>
<text x="145.6" y="68.1">PB2(PDI/PCINT2/MOSI)</text>
<text x="149.1" y="66.1">PB1 (PCINT1/SCLK)</text>
<text x="166.7" y="67.2">10</text>
<text x="166.7" y="69.1">11</text>
<text x="101.9" y="75">5</text>
<text x="105.6" y="72.1">D+</text>
<text x="105.6" y="75.9">UGND</text>
<text x="137.2" y="75.9">PB5(PCINT5/OC1A/OC4B/ADC12)</text>
<text x="137.4" y="77.9">PB6 (PCINT6/OC1B/OC4B/ADC13)</text>
<text x="147.7" y="74">PB4(PCINT4/ADC11)</text>
<text x="166.7" y="73">28</text>
<text x="166.7" y="75">29</text>
<text x="166.7" y="77">30</text>
<text x="101.8" y="82.9">6</text>
<text x="105.6" y="83.8">UCAP</text>
<text x="139.7" y="79.9">PB7 (PCINT7/OC0A/OC1C/RTS)</text>
<text x="149.5" y="83.8">PC6(OC3A/OC4A)</text>
<text x="166.7" y="78.9">12</text>
<text x="166.7" y="82.9">31</text>
<text x="218.3" y="82.9">I</text>
<text x="218.7" y="82.9">MPORTANTNOTE:</text>
<text x="3.6" y="87.5">B</text>
<text x="101.9" y="86.8">7</text>
<text x="105.6" y="87.8">VBUS</text>
<text x="146" y="85.8">PC7 (ICP3/CLK0/OC4A)</text>
<text x="147" y="89.7">PD0 (OC0B/SCL/INT0)</text>
<text x="166.7" y="88.7">18</text>
<text x="166.7" y="84.8">32</text>
<text x="218.3" y="86.8">Unused GPIO are</text>
<text x="218.3" y="88.7">grounded to improve</text>
<text x="274.8" y="87.5">B</text>
<text x="150.8" y="93.6">PD2 (RXD1/INT2)</text>
<text x="150.9" y="95.7">PD3 (TXD1/INT3)</text>
<text x="151.8" y="91.7">PD1 (SDA/INT1)</text>
<text x="166.7" y="90.7">19</text>
<text x="166.7" y="92.7">20</text>
<text x="166.7" y="94.6">21</text>
<text x="218.3" y="90.7">EMC performance. To</text>
<text x="218.3" y="92.7">make best use ofthis,</text>
<text x="218.3" y="94.6">grounded GPIO should</text>
<text x="150.7" y="99.5">PD4 (ICP1/ADC8)</text>
<text x="151.4" y="101.5">PD5 (XCK1/CTS)</text>
<text x="166.7" y="100.6">22</text>
<text x="166.7" y="98.5">25</text>
<text x="218.3" y="96.6">be set to:</text>
<text x="218.3" y="100.6">OUTPUT LOW +</text>
<text x="100.8" y="106.4">16</text>
<text x="100.9" y="102.5">13</text>
<text x="105.6" y="103.5">RESET</text>
<text x="105.6" y="107.4">XTAL2</text>
<text x="146" y="105.5">PD7 (T0/OC4D/ADC10)</text>
<text x="146.9" y="103.5">PD6 (T1/OC4D/ADC9)</text>
<text x="166.7" y="102.5">26</text>
<text x="166.7" y="104.5">27</text>
<text x="218.3" y="102.5">PULLDOWN</text>
<text x="218.3" y="106.4">This will ground the chip</text>
<text x="151.5" y="111.3">PE6 (INT6/AIN0)</text>
<text x="155.7" y="109.4">PE2 (HWB)</text>
<text x="166.7" y="110.4">1</text>
<text x="166.7" y="108.4">33</text>
<text x="218.3" y="108.4">through the GPIO pins.</text>
<text x="100.9" y="114.3">17</text>
<text x="105.6" y="115.3">XTAL1</text>
<text x="151.3" y="119.2">PF4 (ADC4/TCK)</text>
<text x="155.1" y="117.2">PF1 (ADC1)</text>
<text x="155.1" y="115.3">PF0(ADC0)</text>
<text x="166.7" y="118.2">39</text>
<text x="166.7" y="116.3">40</text>
<text x="166.7" y="114.3">41</text>
<text x="150.9" y="123.1">PF6 (ADC6/TDO)</text>
<text x="151.1" y="121.2">PF5 (ADC5/TMS)</text>
<text x="151.8" y="125.1">PF7 (ADC7/TDI)</text>
<text x="166.7" y="124.1">36</text>
<text x="166.7" y="122.1">37</text>
<text x="166.7" y="120.2">38</text>
<text x="3.5" y="129.2">C</text>
<text x="100.9" y="131.9">42</text>
<text x="274.7" y="129.2">C</text>
<text x="100.8" y="135.9">24</text>
<text x="105.6" y="136.9">AVCC</text>
<text x="105.6" y="133">AREF</text>
<text x="160.5" y="136.9">VCC</text>
<text x="166.7" y="135.9">14</text>
<text x="100.9" y="141.8">23</text>
<text x="105.6" y="142.8">GND</text>
<text x="160.1" y="142.8">GND</text>
<text x="166.7" y="141.8">15</text>
<text x="100.8" y="155.5">44</text>
<text x="166.7" y="155.5">34</text>
<text x="100.9" y="161.5">43</text>
<text x="105.6" y="156.5">AVCC</text>
<text x="160.5" y="156.5">VCC</text>
<text x="166.7" y="161.5">35</text>
<text x="105.6" y="162.5">GND</text>
<text x="160.1" y="162.5">GND</text>
<text x="3.4" y="171">D</text>
<text x="274.7" y="171">D</text>
<text x="35.8" y="190">1</text>
<text x="104.4" y="190">2</text>
<text x="173.2" y="190">3</text>
<text x="241.9" y="190">4</text>
</g>
<g font-size="1.7" fill="#000080">
<text x="167.2" y="41.6">MCU.J.1</text>
<text x="167.2" y="51.4">Atmel_ICSP</text>
<text x="104.2" y="61.2">MCU.U.1</text>
<text x="43.1" y="86.6">MCU.C.1</text>
<text x="43.1" y="88.6">0805</text>
<text x="43.1" y="90.5">1uF 25V</text>
<text x="83.2" y="98.4">MCU.R.1</text>
<text x="83.2" y="100.3">0805</text>
<text x="43.1" y="106.2">MCU.C.22</text>
<text x="83.2" y="102.3">10k 1%</text>
<text x="43.1" y="110.2">0.1uF 100V</text>
<text x="43.1" y="108.2">0805</text>
<text x="69.3" y="110.2">MCU.Y.1</text>
<text x="69.3" y="112.1">LFXTAL055663BULK</text>
<text x="68.7" y="137.7">0.1uF 100V</text>
<text x="68.7" y="133.7">MCU.C.4</text>
<text x="68.7" y="135.7">0805</text>
<text x="88.3" y="137.7">MCU.C.5</text>
<text x="88.3" y="141.6">0.1uF 100V</text>
<text x="88.3" y="139.6">0805</text>
<text x="172.8" y="143.5">0.1uF 100V</text>
<text x="172.8" y="139.6">MCU.C.6</text>
<text x="172.8" y="141.6">0805</text>
<text x="186.6" y="143.5">10uF 25V</text>
<text x="186.6" y="139.6">MCU.C.7</text>
<text x="186.6" y="141.6">0805</text>
<text x="88.3" y="161.3">0.1uF 100V</text>
<text x="88.3" y="157.3">MCU.C.8</text>
<text x="88.3" y="159.3">0805</text>
<text x="172.8" y="159.3">MCU.C.9</text>
<text x="172.8" y="161.3">0805</text>
<text x="104.2" y="165.3">ATMEGA32U4RC-AU</text>
<text x="172.8" y="163.2">0.1uF 100V</text>
</g>
<g font-size="1.7" fill="#800000">
<text x="155.3" y="45.5">SCLK</text>
<text x="155.3" y="43.6">MISO</text>
<text x="188.7" y="45.5">MOSI</text>
<text x="188.7" y="43.6">V_USB</text>
<text x="155.3" y="49.5">RESET</text>
<text x="186.9" y="55.3">GND</text>
<text x="76.7" y="63.2">V_USB</text>
<text x="178.9" y="63.2">CS</text>
<text x="178.9" y="65.1">SCLK</text>
<text x="190.7" y="64.2">CS</text>
<text x="76.7" y="68.1">D-</text>
<text x="178.9" y="67.2">MOSI</text>
<text x="178.9" y="69.1">MISO</text>
<text x="188.5" y="70.1">MISO</text>
<text x="188.6" y="68.1">MOSI</text>
<text x="188.6" y="66.1">SCLK</text>
<text x="76.7" y="72.1">D+</text>
<text x="173" y="77.9">ButtonRingFinger</text>
<text x="173" y="75.9">LEDData</text>
<text x="96.4" y="80.9">GND</text>
<text x="76.7" y="87.8">V_USB</text>
<text x="86.5" y="86.8">V_USB</text>
<text x="39.4" y="94.6">GND</text>
<text x="72.8" y="95.7">3V3</text>
<text x="78.7" y="94.6">3V3</text>
<text x="173" y="93.6">ButtonScrollWheel</text>
<text x="173" y="91.7">MOTION</text>
<text x="173" y="99.5">ButtonLeftClick</text>
<text x="29.5" y="103.5">RESET</text>
<text x="90.5" y="102.5">RESET</text>
<text x="173" y="105.5">ButtonLittleFinger</text>
<text x="173" y="111.3">ButtonRightClick</text>
<text x="39.4" y="114.3">GND</text>
<text x="55.2" y="116.3">GND</text>
<text x="173" y="115.3">ScrollWheelOpto0</text>
<text x="173" y="119.2">ScrollWheelOpto1</text>
<text x="214.4" y="130">GND</text>
<text x="82.6" y="135.9">3V3</text>
<text x="184.8" y="135.9">3V3</text>
<text x="65.1" y="143.8">GND</text>
<text x="84.7" y="147.7">GND</text>
<text x="183" y="147.7">GND</text>
<text x="82.6" y="155.5">3V3</text>
<text x="171" y="155.5">3V3</text>
<text x="84.7" y="167.4">GND</text>
<text x="169.2" y="167.4">GND</text>
</g>
<g font-size="1.7" fill="#38761d">
<text x="129.8" y="74">I/O 8</text>
<text x="129.8" y="75.9">I/O 9</text>
<text x="129.8" y="77.9">I/O 10</text>
<text x="129.8" y="79.9">I/O 11</text>
<text x="136.6" y="83.8">I/O 5</text>
<text x="136.6" y="85.8">I/O 13</text>
<text x="136.6" y="89.7">I/O 3 /SCL</text>
<text x="136.6" y="91.7">I/O 2 /SDA</text>
<text x="136.6" y="93.6">I/O 0/RX</text>
<text x="136.6" y="95.7">I/O 1 /TX</text>
<text x="136.6" y="99.5">I/O 4</text>
<text x="136.6" y="103.5">I/O 12</text>
<text x="136.6" y="105.5">I/O 6</text>
<text x="144.5" y="111.3">I/O 7</text>
<text x="144.5" y="115.3">A5</text>
<text x="144.5" y="117.2">A4</text>
<text x="144.5" y="119.2">A3</text>
<text x="144.5" y="121.2">A2</text>
<text x="144.5" y="125.1">A0</text>
<text x="144.5" y="123.1">A1</text>
</g>
<g font-size="1.5">
<text x="191.7" y="180.1">Title:</text>
<text x="191.7" y="184.1">PCB:</text>
<text x="232" y="184.1">Version:</text>
<text x="191.7" y="187">Date:</text>
<text x="206.4" y="187">Time:</text>
<text x="232" y="187">Sheet 5</text>
<text x="239.5" y="187">of 9</text>
</g>
<g font-size="1.5" fill="#000080">
<text x="238.6" y="184.3">R1.005</text>
<text x="247.7" y="184.5">Mississauga ON L5C 0A3</text>
<text x="247.7" y="182.5">137-1140 Burnhamthorpe Road W</text>
<text x="196.6" y="187">8/16/2020</text>
<text x="211.3" y="187">2:49:21 AM</text>
<text x="247.7" y="186.4">Canada</text>
</g>
<text font-size="1.4" fill="#000080" x="64.9" y="111.2">8MHz</text>
</svg>
